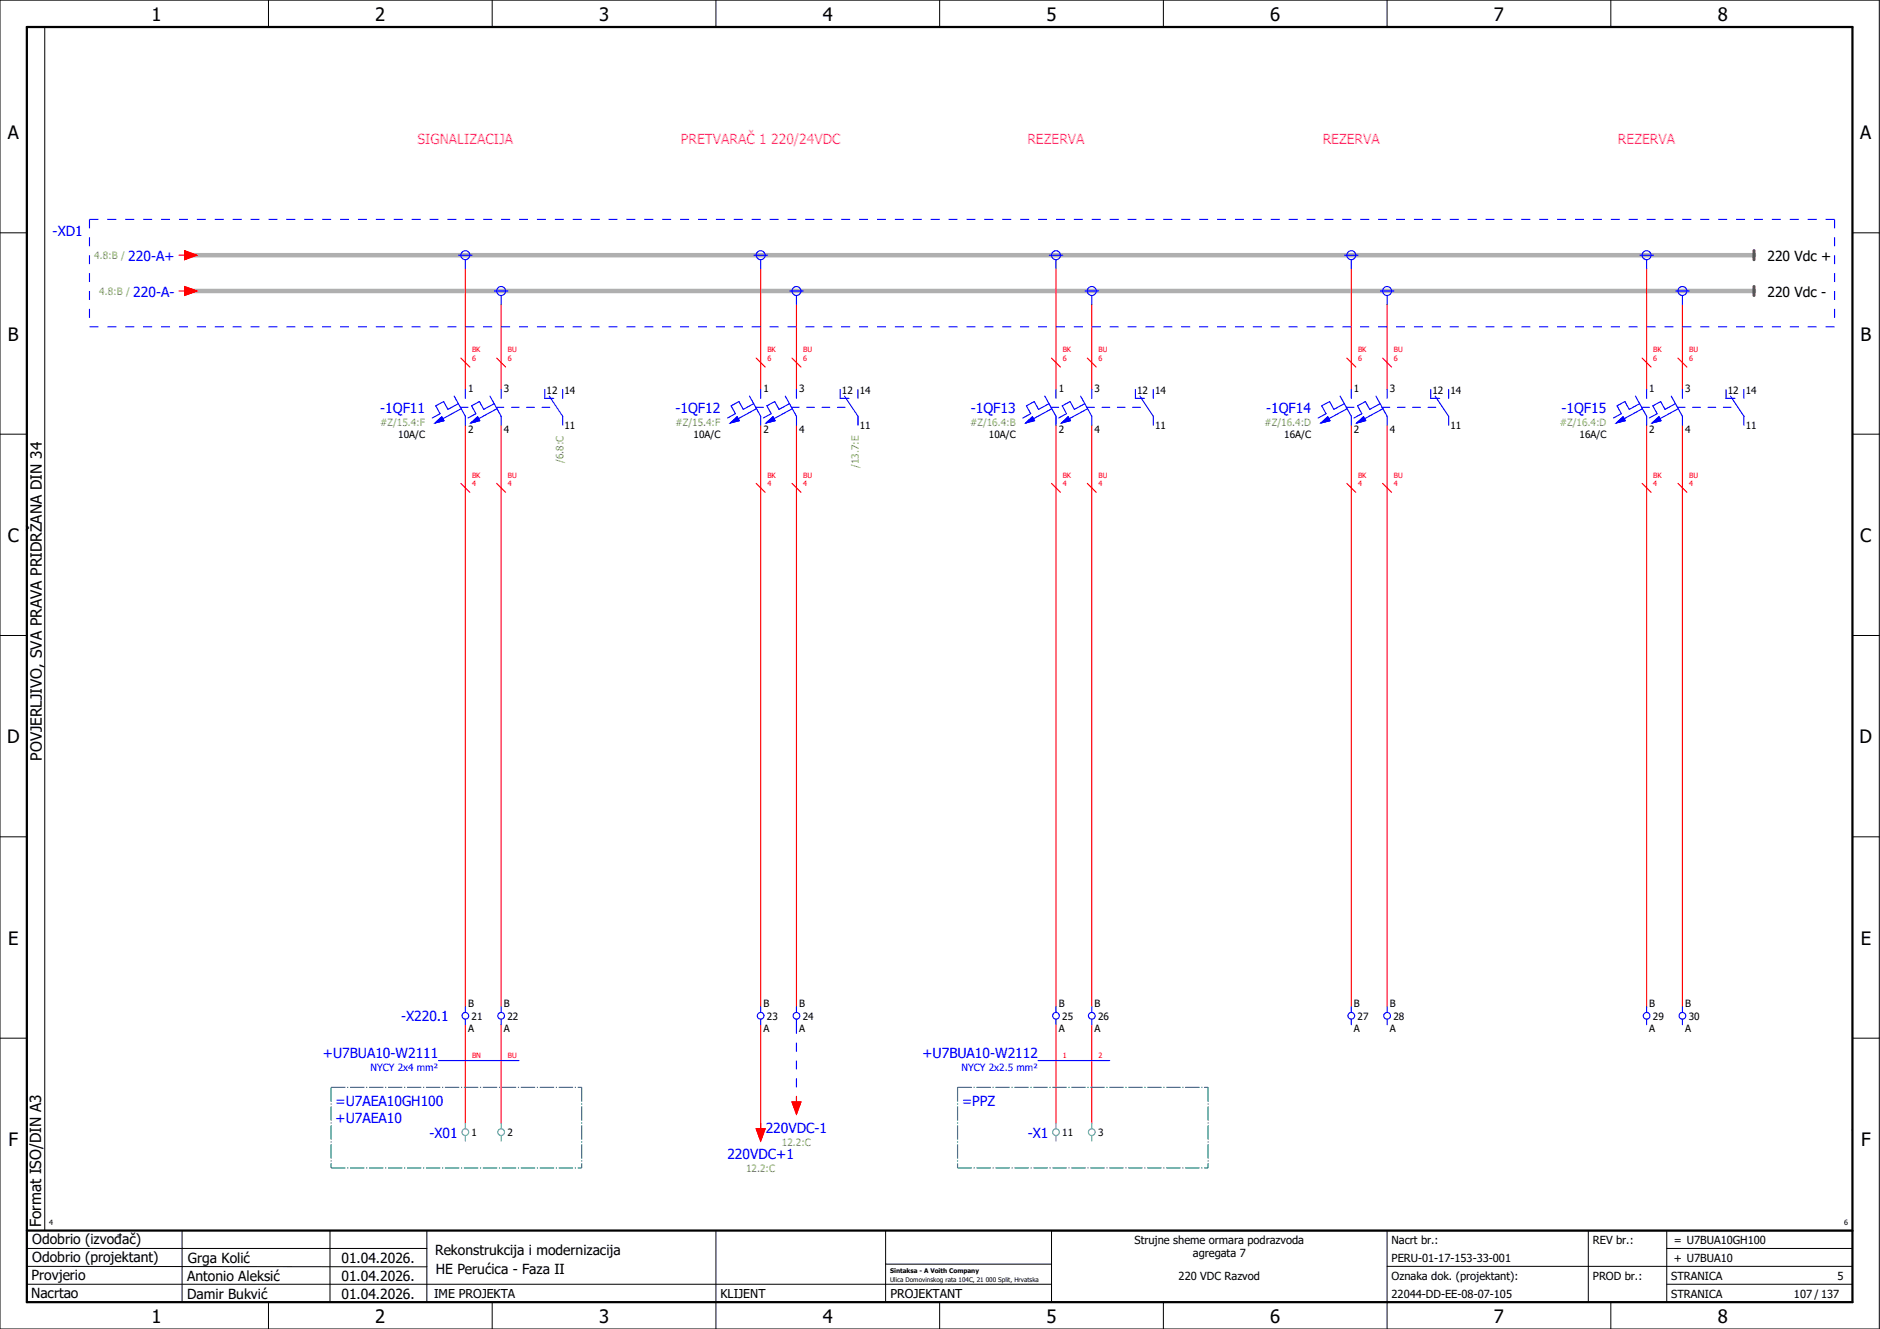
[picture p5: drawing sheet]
<svg xmlns="http://www.w3.org/2000/svg" width="420mm" height="297mm" viewBox="0 0 420 297" stroke-linecap="round" stroke-linejoin="round" font-family="sans-serif">
<g fill="none" stroke="#000" stroke-width=".22">
<path d="M0 0h420v297h-420zM10 6v269M60 0v6M110 0v6M160 0v6M210 0v6M260 0v6M310 0v6M360 0v6M0 52h6M414 52h6M0 97h6"/>
<path d="M414 97h6M0 142h6M414 142h6M414 176.3v87.4M0 187h6M414 187h6M0 232h6M414 232h6M6 279h89.4M40.7 275v16M73.7 274.9v16M95.4 275.1v16"/>
<path d="M160 275v22M197.9 275.1v16M310 275v22M355 275v16M372.5 279h41.5M372.5 275v16M414 275h-179v16M6 283l89.4 .1M6 287h229M60 291v6M110 291v6M197.9 282.5h37.1"/>
<path d="M210 291v6M260 291v6M310 283h104M360 291v6M372.5 287h41.5"/>
</g>
<path d="M6 6h408v285h-408zM6 275h408" fill="none" stroke="#000" stroke-width=".5"/>
<path d="M42 57h350M42 65h350" fill="none" stroke="#afafaf" stroke-width="1"/>
<g fill="none" stroke="#f00" stroke-width=".25">
<path d="M40 57h1.2M41.2 56l2.8 1-2.8 1zM40 65h1.2M41.2 64l2.8 1-2.8 1zM104 60v27M112 68v19M170 60v27M178 68v19M236 60v27M244 68v19M302 60v27M310 68v19"/>
<path d="M368 60v27M376 68v19M103 80l2 2M104 95v130M111 80l2 2M112 95v130M169 80l2 2M170 95v130M177 80l2 2M178 95v130M235 80l2 2M236 95v130"/>
<path d="M243 80l2 2M244 95v130M301 80l2 2M302 95v130M309 80l2 2M310 95v130M367 80l2 2M368 95v130M375 80l2 2M376 95v130M103 108l2 2M111 108l2 2"/>
<path d="M169 108l2 2M177 108l2 2M235 108l2 2M243 108l2 2M301 108l2 2M309 108l2 2M367 108l2 2M375 108l2 2M104 229v22M112 229v22M170 229v24M236 229v22"/>
<path d="M244 229v22M169 252.3h2l-1 2.7zM177 246.3h2l-1 2.7zM178 245v1.3"/>
</g>
<path d="M20 49h390M20 49v24M410 49v24M20 73h390M178 229v18" fill="none" stroke="#00f" stroke-width=".25" stroke-dasharray="2 2" stroke-linecap="butt"/>
<path d="M392 56v2M392 64v2" fill="none" stroke="#7f3f3f" stroke-width=".7"/>
<g fill="none" stroke="#00f" stroke-width=".25">
<path d="M102.5 57h3M104 58v2M168.5 57h3M170 58v2M234.5 57h3M236 58v2M300.5 57h3M302 58v2M366.5 57h3M368 58v2M110.5 65h3M112 66v2"/>
<path d="M176.5 65h3M178 66v2M242.5 65h3M244 66v2M308.5 65h3M310 66v2M374.5 65h3M376 66v2M97.2 94.5l1.5-1.4 .5 .9zM101.5 88.5l2.5 4.5v2M102.4 90.2l-2.3 1.3-1-1.8-1.7 1 1 1.8-1.8 .9M102.9 91h1.7"/>
<path d="M103.1 91.3l-4.1 2.3M104 87v2M105.2 94.5l1.5-1.4 .5 .9zM109.5 88.5l2.5 4.5v2M110.4 90.2l-2.3 1.3-1-1.8-1.7 1 1 1.8-1.8 .9M110.9 91h1.7M111.1 91.3l-4.1 2.3M112 87v2M114.3 91h1.7M117.7 91h1.7M121.2 91h1.7M121.7 87v2h2"/>
<path d="M122.8 88.5l3 4.5v2M125.8 87v2M163.2 94.5l1.5-1.4 .5 .9zM167.5 88.5l2.5 4.5v2M168.4 90.2l-2.3 1.3-1-1.8-1.7 1 1 1.8-1.8 .9M168.9 91h1.7M169.1 91.3l-4.1 2.3M170 87v2M171.2 94.5l1.5-1.4 .5 .9zM175.5 88.5l2.5 4.5v2M176.4 90.2l-2.3 1.3-1-1.8-1.7 1 1 1.8-1.8 .9M176.9 91h1.7"/>
<path d="M177.1 91.3l-4.1 2.3M178 87v2M180.3 91h1.7M183.7 91h1.7M187.2 91h1.7M187.8 87v2h2M188.7 88.5l3.1 4.5v2M191.7 87v2M229.2 94.5l1.5-1.4 .5 .9zM233.5 88.5l2.5 4.5v2M234.4 90.2l-2.3 1.3-1-1.8-1.7 1 1 1.8-1.8 .9M234.9 91h1.7"/>
<path d="M235.1 91.3l-4.1 2.3M236 87v2M237.2 94.5l1.5-1.4 .5 .9zM241.5 88.5l2.5 4.5v2M242.4 90.2l-2.3 1.3-1-1.8-1.7 1 1 1.8-1.8 .9M242.9 91h1.7M243.1 91.3l-4.1 2.3M244 87v2M246.3 91h1.7M249.7 91h1.7M253.2 91h1.7M253.7 87v2h2.1"/>
<path d="M254.7 88.5l3.1 4.5v2M257.8 87v2M295.2 94.5l1.5-1.4 .5 .9zM299.5 88.5l2.5 4.5v2M300.4 90.2l-2.3 1.3-1-1.8-1.7 1 1 1.8-1.8 .9M300.9 91h1.7M301.1 91.3l-4.1 2.3M302 87v2M303.2 94.5l1.5-1.4 .5 .9zM307.5 88.5l2.5 4.5v2M308.4 90.2l-2.3 1.3-1-1.8-1.7 1 1 1.8-1.8 .9M308.9 91h1.7"/>
<path d="M309.1 91.3l-4.1 2.3M310 87v2M312.3 91h1.7M315.7 91h1.7M319.2 91h1.7M319.8 87v2h1.9M320.8 88.5l3 4.5v2M323.8 87v2M361.2 94.5l1.5-1.4 .5 .9zM365.5 88.5l2.5 4.5v2M366.4 90.2l-2.3 1.3-1-1.8-1.7 1 1 1.8-1.8 .9M366.9 91h1.7"/>
<path d="M367.1 91.3l-4.1 2.3M368 87v2M369.2 94.5l1.5-1.4 .5 .9zM373.5 88.5l2.5 4.5v2M374.4 90.2l-2.3 1.3-1-1.8-1.7 1 1 1.8-1.8 .9M374.9 91h1.7M375.1 91.3l-4.1 2.3M376 87v2M378.3 91h1.7M381.7 91h1.7M385.2 91h1.7M385.7 87v2h2"/>
<path d="M386.8 88.5l3 4.5v2M389.7 87v2M98 237h18M104 225v1.3M104 227.8v1.2M112 225v1.3M112 227.8v1.2M170 225v1.3M170 227.8v1.2M178 225v1.3M178 227.8v1.2M232 237h16"/>
<path d="M236 225v1.3M236 227.8v1.2M244 225v1.3M244 227.8v1.2M302 225v1.3M302 227.8v1.2M310 225v1.3M310 227.8v1.2M368 225v1.3M368 227.8v1.2M376 225v1.3M376 227.8v1.2"/>
<circle cx="104" cy="57" r="1"/>
<circle cx="170" cy="57" r="1"/>
<circle cx="236" cy="57" r="1"/>
<circle cx="302" cy="57" r="1"/>
<circle cx="368" cy="57" r="1"/>
<circle cx="112" cy="65" r="1"/>
<circle cx="178" cy="65" r="1"/>
<circle cx="244" cy="65" r="1"/>
<circle cx="310" cy="65" r="1"/>
<circle cx="376" cy="65" r="1"/>
<circle cx="104" cy="227" r=".75"/>
<circle cx="112" cy="227" r=".75"/>
<circle cx="170" cy="227" r=".75"/>
<circle cx="178" cy="227" r=".75"/>
<circle cx="236" cy="227" r=".75"/>
<circle cx="244" cy="227" r=".75"/>
<circle cx="302" cy="227" r=".75"/>
<circle cx="310" cy="227" r=".75"/>
<circle cx="368" cy="227" r=".75"/>
<circle cx="376" cy="227" r=".75"/>
</g>
<g fill="#00f" stroke="#00f" stroke-width=".22">
<path d="M105.2 94.5l1.5-1.4 .5 .9z"/>
<path d="M97.2 94.5l1.5-1.4 .5 .9z"/>
<path d="M303.2 94.5l1.5-1.4 .5 .9z"/>
<path d="M295.2 94.5l1.5-1.4 .5 .9z"/>
<path d="M237.2 94.5l1.5-1.4 .5 .9z"/>
<path d="M229.2 94.5l1.5-1.4 .5 .9z"/>
<path d="M369.2 94.5l1.5-1.4 .5 .9z"/>
<path d="M361.2 94.5l1.5-1.4 .5 .9z"/>
<path d="M171.2 94.5l1.5-1.4 .5 .9z"/>
<path d="M163.2 94.5l1.5-1.4 .5 .9z"/>
</g>
<path d="M74 243h56M74 243v18M130 243v18M214 243h56M214 243v18M270 243v18M74 261h56M214 261h56" fill="none" stroke="#007f7f" stroke-width=".25" stroke-dasharray="3.2 .4 .3 .4" stroke-linecap="butt"/>
<g fill="none" stroke="#52a5a5" stroke-width=".25">
<path d="M104 251v1.3M104 253.8v1.2M112 251v1.3M112 253.8v1.2M236 251v1.3M236 253.8v1.2M244 251v1.3M244 253.8v1.2"/>
<circle cx="104" cy="253" r=".75"/>
<circle cx="112" cy="253" r=".75"/>
<circle cx="236" cy="253" r=".75"/>
<circle cx="244" cy="253" r=".75"/>
</g>
<g fill="#f00" stroke="#f00" stroke-width=".22">
<path d="M169 252.3h2l-1 2.7z"/>
<path d="M177 246.3h2l-1 2.7z"/>
<path d="M41.2 56l2.8 1-2.8 1z"/>
<path d="M41.2 64l2.8 1-2.8 1z"/>
</g>
<g font-size="4.1">
<text x="33.9" y="4.7">1</text>
<text x="83.9" y="4.7">2</text>
<text x="133.9" y="4.7">3</text>
<text x="183.9" y="4.7">4</text>
<text x="233.9" y="4.7">5</text>
<text x="283.9" y="4.7">6</text>
<text x="333.9" y="4.7">7</text>
<text x="383.9" y="4.7">8</text>
<text x="1.8" y="31.2">A</text>
<text x="415.8" y="31.2">A</text>
<text x="1.8" y="76.2">B</text>
<text x="415.8" y="76.2">B</text>
<text x="1.8" y="121.2">C</text>
<text x="415.8" y="121.2">C</text>
<text x="1.6" y="166.2">D</text>
<text x="415.6" y="166.2">D</text>
<text x="1.8" y="211.2">E</text>
<text x="415.8" y="211.2">E</text>
<text x="1.9" y="256.2">F</text>
<text x="415.9" y="256.2">F</text>
<text x="33.9" y="295.7">1</text>
<text x="83.9" y="295.7">2</text>
<text x="133.9" y="295.7">3</text>
<text x="183.9" y="295.7">4</text>
<text x="233.9" y="295.7">5</text>
<text x="283.9" y="295.7">6</text>
<text x="333.9" y="295.7">7</text>
<text x="383.9" y="295.7">8</text>
</g>
<g font-size="3.4">
<text x="9.4" y="170" transform="rotate(-90 9.4 170)">POVJERLJIVO, SVA PRAVA PRIDRŽANA DIN 34</text>
<text x="9.2" y="274.3" transform="rotate(-90 9.2 274.3)">Format ISO/DIN A3</text>
</g>
<g font-size="3.1" fill="#f0f">
<text x="93.3" y="32.1">SIGNALIZACIJA</text>
<text x="152.2" y="32.1">PRETVARAČ 1 220/24VDC</text>
<text x="229.6" y="32.1">REZERVA</text>
<text x="295.6" y="32.1">REZERVA</text>
<text x="361.6" y="32.1">REZERVA</text>
</g>
<g font-size="3.1" fill="#00f">
<text x="11.8" y="52.6">-XD1</text>
<text x="28.7" y="58.3">220-A+</text>
<text x="29.8" y="66.3">220-A-</text>
<text x="85" y="92.3">-1QF11</text>
<text x="151" y="92.3">-1QF12</text>
<text x="217" y="92.3">-1QF13</text>
<text x="283" y="92.3">-1QF14</text>
<text x="349" y="92.3">-1QF15</text>
<text x="89.6" y="228.3">-X220.1</text>
<text x="72.2" y="236.4">+U7BUA10-W2111</text>
<text x="206.2" y="236.4">+U7BUA10-W2112</text>
<text x="75" y="247.1">=U7AEA10GH100</text>
<text x="75" y="250.9">+U7AEA10</text>
<text x="215" y="247.1">=PPZ</text>
<text x="96" y="254.3">-X01</text>
<text x="171.1" y="253.1">220VDC-1</text>
<text x="229.7" y="254.3">-X1</text>
<text x="162.6" y="259.1">220VDC+1</text>
</g>
<g font-size="3.1">
<text x="395" y="58.3">220 Vdc +</text>
<text x="395" y="66.3">220 Vdc -</text>
<text x="7.2" y="278.1">Odobrio (izvođač)</text>
<text x="97.2" y="280.5">Rekonstrukcija i modernizacija</text>
<text x="7.1" y="286.1">Provjerio</text>
<text x="7.2" y="282.1">Odobrio (projektant)</text>
<text x="41.8" y="286.2">Antonio Aleksić</text>
<text x="42" y="282.3">Grga Kolić</text>
<text x="76.3" y="282.3">01.04.2026.</text>
<text x="76.3" y="286.3">01.04.2026.</text>
<text x="97.4" y="284.8">HE Perućica - Faza II</text>
<text x="6.9" y="290">Nacrtao</text>
<text x="41.8" y="290.3">Damir Bukvić</text>
<text x="76.3" y="290.3">01.04.2026.</text>
</g>
<g font-size="2.7">
<text x="97" y="290.1">IME PROJEKTA</text>
<text x="161" y="290.1">KLIJENT</text>
<text x="199" y="290.1">PROJEKTANT</text>
</g>
<g font-size="2.5">
<text x="253.5" y="278">Strujne sheme ormara podrazvoda</text>
<text x="266.6" y="281">agregata 7</text>
<text x="311" y="278">Nacrt br.:</text>
<text x="356" y="278">REV br.:</text>
<text x="374.1" y="278">= U7BUA10GH100</text>
<text x="263.4" y="286">220 VDC Razvod</text>
<text x="311" y="286">Oznaka dok. (projektant):</text>
<text x="311" y="282">PERU-01-17-153-33-001</text>
<text x="356" y="286">PROD br.:</text>
<text x="373.5" y="286">STRANICA</text>
<text x="374.1" y="282.1">+ U7BUA10</text>
<text x="410.6" y="286">5</text>
<text x="311" y="290">22044-DD-EE-08-07-105</text>
<text x="373.5" y="290">STRANICA</text>
<text x="400.9" y="290">107 / 137</text>
</g>
<g font-size="2.2" fill="#7ca552">
<text x="21.1" y="57.9">4.8:B /</text>
<text x="22.2" y="65.9">4.8:B /</text>
<text x="85" y="95.2">#Z/15.4:F</text>
<text x="151" y="95.2">#Z/15.4:F</text>
<text x="216.8" y="95.2">#Z/16.4:B</text>
<text x="282.6" y="95.2">#Z/16.4:D</text>
<text x="348.6" y="95.2">#Z/16.4:D</text>
<text x="125.9" y="103.4" transform="rotate(-90 125.9 103.4)">/6.8:C</text>
<text x="191.9" y="104.6" transform="rotate(-90 191.9 104.6)">/13.7:E</text>
<text x="174.8" y="256">12.2:C</text>
<text x="166.8" y="262">12.2:C</text>
</g>
<g font-size="2.2">
<text x="104.6" y="87.6">1</text>
<text x="112.6" y="87.6">3</text>
<text x="122.2" y="88">12</text>
<text x="126.2" y="88">14</text>
<text x="170.6" y="87.6">1</text>
<text x="178.6" y="87.6">3</text>
<text x="188.2" y="88">12</text>
<text x="192.1" y="88">14</text>
<text x="236.6" y="87.6">1</text>
<text x="244.6" y="87.6">3</text>
<text x="254.1" y="88">12</text>
<text x="258.2" y="88">14</text>
<text x="302.6" y="87.6">1</text>
<text x="310.6" y="87.6">3</text>
<text x="320.2" y="88">12</text>
<text x="324.1" y="88">14</text>
<text x="368.6" y="87.6">1</text>
<text x="376.6" y="87.6">3</text>
<text x="386.2" y="88">12</text>
<text x="390.2" y="88">14</text>
<text x="126.2" y="95.9">11</text>
<text x="192.1" y="95.9">11</text>
<text x="258.2" y="95.9">11</text>
<text x="324.1" y="95.9">11</text>
<text x="390.2" y="95.9">11</text>
<text x="89" y="97.9">10A/C</text>
<text x="104.6" y="96.8">2</text>
<text x="112.6" y="96.8">4</text>
<text x="155" y="97.9">10A/C</text>
<text x="170.6" y="96.8">2</text>
<text x="178.6" y="96.8">4</text>
<text x="221" y="97.9">10A/C</text>
<text x="236.6" y="96.8">2</text>
<text x="244.6" y="96.8">4</text>
<text x="287" y="97.9">16A/C</text>
<text x="302.6" y="96.8">2</text>
<text x="310.6" y="96.8">4</text>
<text x="353" y="97.9">16A/C</text>
<text x="368.6" y="96.8">2</text>
<text x="376.6" y="96.8">4</text>
<text x="104.6" y="225.2">B</text>
<text x="105.4" y="227.9">21</text>
<text x="112.6" y="225.2">B</text>
<text x="113.4" y="227.9">22</text>
<text x="170.6" y="225.2">B</text>
<text x="171.4" y="227.9">23</text>
<text x="178.6" y="225.2">B</text>
<text x="179.4" y="227.9">24</text>
<text x="236.6" y="225.2">B</text>
<text x="237.4" y="227.9">25</text>
<text x="244.6" y="225.2">B</text>
<text x="245.4" y="227.9">26</text>
<text x="302.6" y="225.2">B</text>
<text x="303.4" y="227.9">27</text>
<text x="310.6" y="225.2">B</text>
<text x="311.4" y="227.9">28</text>
<text x="368.6" y="225.2">B</text>
<text x="369.4" y="227.9">29</text>
<text x="376.6" y="225.2">B</text>
<text x="377.4" y="227.9">30</text>
<text x="104.6" y="230.7">A</text>
<text x="112.6" y="230.7">A</text>
<text x="170.6" y="230.7">A</text>
<text x="178.6" y="230.7">A</text>
<text x="236.6" y="230.7">A</text>
<text x="244.6" y="230.7">A</text>
<text x="302.6" y="230.7">A</text>
<text x="310.6" y="230.7">A</text>
<text x="368.6" y="230.7">A</text>
<text x="376.6" y="230.7">A</text>
<text x="105.4" y="253.9">1</text>
<text x="113.4" y="253.9">2</text>
<text x="237.4" y="253.9">11</text>
<text x="245.4" y="253.9">3</text>
</g>
<g font-size="2.2" fill="#00f">
<text x="82.8" y="239.3">NYCY 2x4 mm²</text>
<text x="214.9" y="239.3">NYCY 2x2.5 mm²</text>
</g>
<g font-size="1.6" fill="#f00">
<text x="105.5" y="80.7">6</text>
<text x="105.5" y="78.8">BK</text>
<text x="113.5" y="80.7">6</text>
<text x="113.5" y="78.8">BU</text>
<text x="171.5" y="80.7">6</text>
<text x="171.5" y="78.8">BK</text>
<text x="179.5" y="80.7">6</text>
<text x="179.5" y="78.8">BU</text>
<text x="237.5" y="80.7">6</text>
<text x="237.5" y="78.8">BK</text>
<text x="245.5" y="80.7">6</text>
<text x="245.5" y="78.8">BU</text>
<text x="303.5" y="80.7">6</text>
<text x="303.5" y="78.8">BK</text>
<text x="311.5" y="80.7">6</text>
<text x="311.5" y="78.8">BU</text>
<text x="369.5" y="80.7">6</text>
<text x="369.5" y="78.8">BK</text>
<text x="377.5" y="80.7">6</text>
<text x="377.5" y="78.8">BU</text>
<text x="105.5" y="106.8">BK</text>
<text x="113.5" y="106.8">BU</text>
<text x="171.5" y="106.8">BK</text>
<text x="179.5" y="106.8">BU</text>
<text x="237.5" y="106.8">BK</text>
<text x="245.5" y="106.8">BU</text>
<text x="303.5" y="106.8">BK</text>
<text x="311.5" y="106.8">BU</text>
<text x="369.5" y="106.8">BK</text>
<text x="377.5" y="106.8">BU</text>
<text x="105.5" y="108.7">4</text>
<text x="113.5" y="108.7">4</text>
<text x="171.5" y="108.7">4</text>
<text x="179.5" y="108.7">4</text>
<text x="237.5" y="108.7">4</text>
<text x="245.5" y="108.7">4</text>
<text x="303.5" y="108.7">4</text>
<text x="311.5" y="108.7">4</text>
<text x="369.5" y="108.7">4</text>
<text x="377.5" y="108.7">4</text>
<text x="105.5" y="236.5">BN</text>
<text x="113.5" y="236.5">BU</text>
<text x="237.5" y="236.5">1</text>
<text x="245.5" y="236.5">2</text>
</g>
<g font-size="1.6">
<text x="11" y="273.7">4</text>
<text x="412.1" y="273.7">6</text>
</g>
<g font-size="1.4">
<text x="198.9" y="284.4">Sintaksa - A Voith Company</text>
<text x="198.9" y="286.4">Ulica Domovinskog rata 104C, 21 000 Split, Hrvatska</text>
</g>
</svg>
